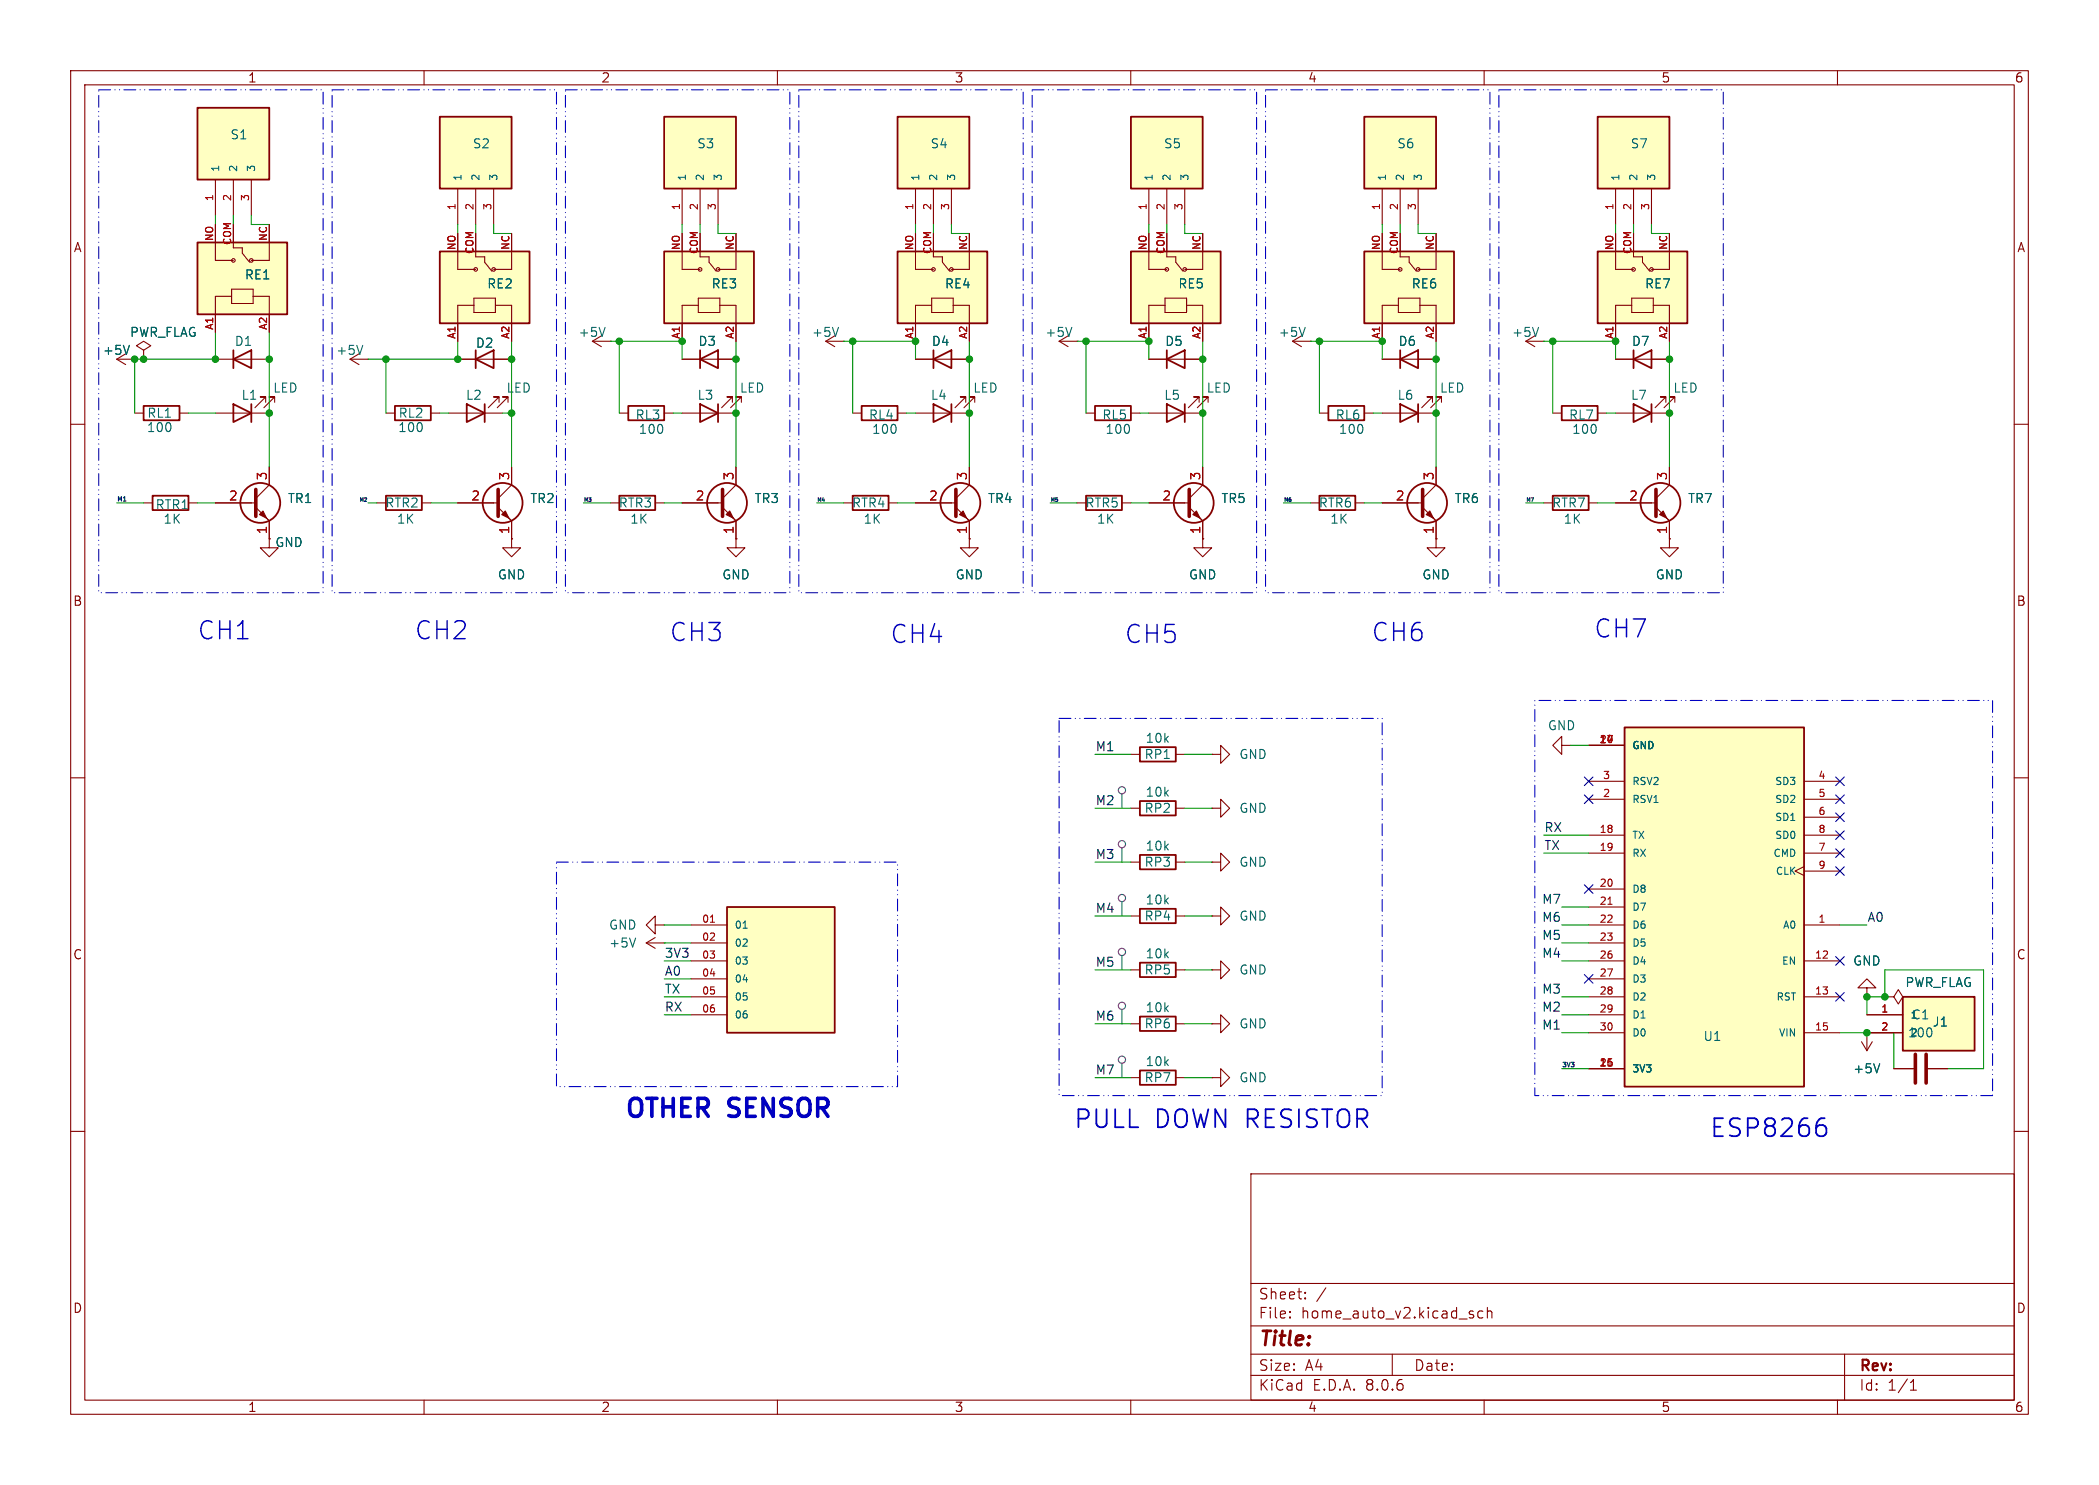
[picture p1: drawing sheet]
<svg xmlns="http://www.w3.org/2000/svg" width="297mm" height="210mm" viewBox="0 0 297 210" stroke-linecap="round" stroke-linejoin="round" font-family="sans-serif">
<g fill="none" stroke="#840000" stroke-width=".15">
<path d="M10 10h277v190h-277zM12 12h273v186h-273zM60 10v2M110 10v2M160 10v2M210 10v2M260 10v2M10 60h2M87.6 58.4h1.3M94 58.4h1.2M96.5 50.8h7.6M219.7 58.4h1.3"/>
<path d="M226.1 58.4h1.2M285 60h2M53.3 71.1h1.3M59.7 71.1h1.3M236.2 76.2v1.3h1.3l-1.3 1.2-1.3-1.2h1.3M236.2 76.2h.1M10 110h2M285 110h2M160 129.5h1.3M166.4 129.5h1.2M171.4 137.2h1.3v-1.3l1.3 1.3-1.3 1.2v-1.2M171.4 137.2h.1"/>
<path d="M10 160h2M160 152.4h1.3M166.4 152.4h1.2M171.4 152.4h1.3v-1.3l1.3 1.3-1.3 1.3v-1.3M171.4 152.4h.1M285 160h2M177 166h108v32h-108zM60 198v2M110 198v2M160 198v2M177 194.5h108M177 191.5h108"/>
<path d="M177 187.5h108M177 181.5h108M182.5 186.3h.1l-.1 .1M182.5 186.3v.1M182.5 185.5v.1M182.5 185.5h.1l-.1 .1M184.7 183.6v.1M184.7 183.6h-.1l.1 .1M184.7 182.8v.1M184.7 182.8h-.1l.1 .1M187.6 182.1l-1.3 2M197 191.5v3"/>
<path d="M208.3 185.9l.2 .2v.2l-.2 .1M208.3 185.4l.2 .1M209.8 185.5l-.4-.1-.3 .3v.4l.1 .2 .2 .1 .4-.1M210 198v2M210.5 185.5a.37 .37 0 0 1 .6 .1v.8M210.5 184.9v1.5M260 198v2M261 191.5v6.5M270.3 196.6h.9M270.3 195.5l.4-.4v1.5"/>
</g>
<path d="M88.9 57.4h5.1v2h-5.1zM99.1 50.8l2.5-1.3v2.6zM99.1 49.5v2.6M221 57.4h5.1v2h-5.1zM54.6 70.1h5.1v2h-5.1zM161.3 128.5h5.1v2.1h-5.1zM161.3 151.4h5.1v2h-5.1z" fill="none" stroke="#840000" stroke-width=".25"/>
<path d="M62.2 35.6h12.7v10.1h-12.7z" fill="#ffffc2"/>
<path d="M62.2 35.6h12.7v10.1h-12.7zM121.9 57.4h5.1v2h-5.1z" fill="none" stroke="#840000" stroke-width=".25"/>
<g fill="none" stroke="#840000" stroke-width=".15">
<path d="M64.8 33v5.1h2.5M67.3 36.3h1.3v.8l1 1.3M67.3 33v2.6M72.4 33v5.1h-2.6M67.1 43.2h-2.3v5.1M67.1 42.2h3v2h-3zM70.1 43.2h2.3v5.1M86.4 48.3h.1M86.4 48.3h-2.6l1.3 .7M120.6 58.4h1.3M127 58.4h1.3M171.4 121.9h1.3v-1.2l1.3 1.2-1.3 1.3v-1.3"/>
<path d="M171.4 121.9h.1M171.4 129.5h1.3v-1.2l1.3 1.2-1.3 1.3v-1.3M171.4 129.5h.1M171.4 144.8h1.3v-1.3l1.3 1.3-1.3 1.3v-1.3M171.4 144.8h.1"/>
<circle cx="67.3" cy="38.1" r=".25"/>
<circle cx="69.8" cy="38.1" r=".25"/>
</g>
<path d="M85.6 46.3l-.4 1.3" fill="none" stroke="#006464" stroke-width=".15"/>
<path d="M160 16.5h10.2v10.2h-10.2z" fill="#ffffc2"/>
<path d="M160 16.5h10.2v10.2h-10.2zM120.6 70.1h5.1v2h-5.1z" fill="none" stroke="#840000" stroke-width=".25"/>
<path d="M162.6 26.7v5.1M165.1 26.7v5.1M167.6 26.7v5.1M119.4 71.1h1.2M125.7 71.1h1.3" fill="none" stroke="#840000" stroke-width=".15"/>
<path d="M127 16.5h10.2v10.2h-10.2z" fill="#ffffc2"/>
<path d="M127 16.5h10.2v10.2h-10.2z" fill="none" stroke="#840000" stroke-width=".25"/>
<path d="M129.5 26.7v5.1M132.1 26.7v5.1M134.6 26.7v5.1" fill="none" stroke="#840000" stroke-width=".15"/>
<path d="M127 35.6h12.7v10.1h-12.7z" fill="#ffffc2"/>
<path d="M127 35.6h12.7v10.1h-12.7zM87.6 70.1h5.1v2h-5.1z" fill="none" stroke="#840000" stroke-width=".25"/>
<g fill="none" stroke="#840000" stroke-width=".15">
<path d="M129.5 33v5.1h2.6M132.1 36.3h1.2v.8l1.1 1.3M132.1 33v2.6M137.2 33v5.1h-2.6M119.4 48.3h.1M119.4 48.3h-2.6l1.3 .7M131.8 43.2h-2.3v5.1M131.8 42.2h3.1v2h-3.1zM134.9 43.2h2.3v5.1M86.4 71.1h1.2M92.7 71.1h1.3"/>
<circle cx="132.1" cy="38.1" r=".25"/>
<circle cx="134.6" cy="38.1" r=".25"/>
</g>
<path d="M118.6 46.3l-.4 1.3" fill="none" stroke="#006464" stroke-width=".15"/>
<path d="M94 16.5h10.1v10.2h-10.1z" fill="#ffffc2"/>
<path d="M94 16.5h10.1v10.2h-10.1z" fill="none" stroke="#840000" stroke-width=".25"/>
<path d="M96.5 26.7v5.1M99.1 26.7v5.1M101.6 26.7v5.1" fill="none" stroke="#840000" stroke-width=".15"/>
<path d="M94 35.6h12.7v10.1h-12.7z" fill="#ffffc2"/>
<g fill="none" stroke="#840000" stroke-width=".25">
<path d="M94 35.6h12.7v10.1h-12.7zM99.1 57.2l2.5 1.2-2.5 1.3zM101.6 57.2v2.5M154.9 57.4h5.1v2h-5.1zM153.7 70.1h5v2h-5z"/>
<circle cx="102.9" cy="71.1" r="2.82"/>
</g>
<g fill="none" stroke="#840000" stroke-width=".15">
<path d="M96.5 33v5.1h2.6M99.1 36.3h1.2v.8l1 1.3M99.1 33v2.6M104.1 33v5.1h-2.5M96.5 58.4h7.6M98.8 43.2h-2.3v5.1M98.8 42.2h3.1v2h-3.1zM101.9 43.2h2.2v5.1M103.6 56.9v-.8h-.7h.7l-1.5 1.6M104.9 56.9v-.8h-.8h.8l-1.5 1.6M153.7 58.4h1.2M160 58.4h1.3"/>
<path d="M96.5 71.1h5.7M102.2 71.8l1.9 1.9v2.5M103.5 73l.5 .5M104.1 76.2v1.3h1.3l-1.3 1.2-1.2-1.2h1.2M104.1 76.2h.1M104.1 66v2.6l-1.9 1.9M152.4 71.1h1.3M158.7 71.1h1.3M170.2 76.2v1.3h1.2l-1.2 1.2-1.3-1.2h1.3M170.2 76.2h.1M264.2 139.7h1.2l-1.2-1.3-1.3 1.3h1.3v1.3M264.2 141h.1"/>
<circle cx="99.1" cy="38.1" r=".25"/>
<circle cx="101.6" cy="38.1" r=".25"/>
</g>
<path d="M102.2 69.2v3.8" fill="none" stroke="#840000" stroke-width=".51"/>
<path d="M102.7 72.8l.6-.5 .5 1z" fill="#840000" stroke="#840000" stroke-width=".15"/>
<path d="M62.2 16.5h10.2v10.2h-10.2z" fill="#ffffc2"/>
<path d="M62.2 16.5h10.2v10.2h-10.2zM165.1 50.8l2.5-1.3v2.6zM165.1 49.5v2.6" fill="none" stroke="#840000" stroke-width=".25"/>
<path d="M64.8 26.7v5.1M67.3 26.7v5.1M69.8 26.7v5.1M162.6 50.8h7.6" fill="none" stroke="#840000" stroke-width=".15"/>
<path d="M160 35.6h12.7v10.1h-12.7z" fill="#ffffc2"/>
<g fill="none" stroke="#840000" stroke-width=".25">
<path d="M160 35.6h12.7v10.1h-12.7zM132.1 57.2l2.5 1.2-2.5 1.3zM132.1 50.8l2.5-1.3v2.6zM132.1 49.5v2.6M134.6 57.2v2.5M165.1 57.2l2.5 1.2-2.5 1.3zM167.6 57.2v2.5"/>
<circle cx="135.9" cy="71.1" r="2.82"/>
<circle cx="168.9" cy="71.1" r="2.82"/>
</g>
<g fill="none" stroke="#840000" stroke-width=".15">
<path d="M162.6 33v5.1h2.5M165.1 36.3h1.3v.8l1 1.3M165.1 33v2.6M170.2 33v5.1h-2.6M52.1 50.8h.1M52.1 50.8h-2.6l1.3 .8M129.5 58.4h7.7M129.5 50.8h7.7M136.7 56.9v-.8h-.8h.8l-1.6 1.6M137.9 56.9v-.8h-.7h.7l-1.5 1.6M152.4 48.3h.1M152.4 48.3h-2.5l1.2 .7"/>
<path d="M162.6 58.4h7.6M164.8 43.2h-2.2v5.1M164.8 42.2h3.1v2h-3.1zM167.9 43.2h2.3v5.1M169.7 56.9v-.8h-.8h.8l-1.6 1.6M170.9 56.9v-.8h-.7h.7l-1.5 1.6M129.5 71.1h5.8M135.3 71.8l1.9 1.9v2.5M136.5 73l.5 .5M137.2 76.2v1.3h1.2l-1.2 1.2-1.3-1.2h1.3M137.2 76.2h.1M137.2 66v2.6l-1.9 1.9"/>
<path d="M162.6 71.1h5.7M168.3 71.8l1.9 1.9v2.5M169.5 73l.6 .5M170.2 66v2.6l-1.9 1.9M263.4 147.3l.8 1.3M264.2 146.1h.1M264.2 146.1v2.5M264.9 147.3l-.7 1.3M268 151.1h2.8M272.8 151.1h2.8"/>
<circle cx="165.1" cy="38.1" r=".25"/>
<circle cx="167.6" cy="38.1" r=".25"/>
</g>
<path d="M51.3 48.8l-.4 1.3M151.7 46.3l-.5 1.3M266 150.4l-.4 1.3" fill="none" stroke="#006464" stroke-width=".15"/>
<path d="M135.3 69.2v3.8M168.3 69.2v3.8M271 149.1v4.1M272.5 149.1v4.1" fill="none" stroke="#840000" stroke-width=".51"/>
<g fill="#840000" stroke="#840000" stroke-width=".15">
<path d="M168.8 72.8l.5-.5 .5 1z"/>
<path d="M135.8 72.8l.5-.5 .5 1z"/>
</g>
<path d="M269.2 141h10.2v7.6h-10.2z" fill="#ffffc2"/>
<path d="M33 50.8l2.6-1.3v2.6zM33 49.5v2.6M55.9 57.4h5.1v2h-5.1zM161.3 105.7h5.1v2h-5.1zM269.2 141h10.2v7.6h-10.2z" fill="none" stroke="#840000" stroke-width=".25"/>
<g fill="none" stroke="#840000" stroke-width=".15">
<path d="M30.5 50.8h7.6M54.6 58.4h1.3M61 58.4h1.2M160 106.7h1.3M166.4 106.7h1.2M171.4 106.7h1.3v-1.3l1.3 1.3-1.3 1.3v-1.3M171.4 106.7h.1M221 105.4v-1.3l-1.3 1.3 1.3 1.3v-1.3h1.2M222.2 105.4h.1M264.2 143.5h5M264.2 146.1h5M266.7 141h1.3l.6-1 .6 1-.6 1-.6-1"/>
<path d="M266.7 141h.1"/>
</g>
<path d="M229.9 102.9h25.4v50.8h-25.4z" fill="#ffffc2"/>
<path d="M229.9 102.9h25.4v50.8h-25.4z" fill="none" stroke="#840000" stroke-width=".25"/>
<g fill="none" stroke="#840000" stroke-width=".15">
<path d="M224.8 105.4h5.1M224.8 118.1h5.1M224.8 113h5.1M224.8 110.5h5.1M255.3 118.1h5M255.3 113h5M255.3 110.5h5M255.3 115.6h5M92.7 130.8v-1.3l-1.3 1.3 1.3 1.3v-1.3h1.3M94 130.8h.1M224.8 130.8h5.1M224.8 135.9h5.1"/>
<path d="M224.8 120.7h5.1M224.8 125.7h5.1M224.8 128.3h5.1M224.8 133.4h5.1M224.8 138.4h5.1M255.3 122.6l-1.3 .6 1.3 .6M255.3 130.8h5M255.3 135.9h5M255.3 120.7h5M255.3 123.2h5M224.8 151.1h5.1M224.8 141h5.1"/>
<path d="M224.8 146.1h5.1M224.8 143.5h5.1M255.3 141h5M255.3 146.1h5"/>
</g>
<path d="M227.5 127.9h.6" fill="none" stroke="#a90000" stroke-width=".15"/>
<path d="M102.9 128.3h15.2v17.8h-15.2z" fill="#ffffc2"/>
<g fill="none" stroke="#840000" stroke-width=".25">
<path d="M20.3 57.4h5.1v2h-5.1zM33 57.2l2.6 1.2-2.6 1.3zM35.6 57.2v2.5M66 57.2l2.6 1.2-2.6 1.3zM67.3 50.8l2.5-1.3v2.6zM67.3 49.5v2.6M68.6 57.2v2.5M21.6 70.1h5.1v2h-5.1zM161.3 113.3h5.1v2h-5.1zM102.9 128.3h15.2v17.8h-15.2zM161.3 120.9h5.1v2h-5.1zM161.3 136.1h5.1v2.1h-5.1z"/>
<path d="M161.3 143.8h5.1v2h-5.1z"/>
<circle cx="36.8" cy="71.1" r="2.82"/>
<circle cx="71.1" cy="71.1" r="2.82"/>
</g>
<g fill="none" stroke="#840000" stroke-width=".15">
<path d="M19 50.8h.1M19 50.8h-2.5l1.3 .8M19 58.4h1.3M25.4 58.4h1.3M30.5 58.4h7.6M37.6 56.9v-.8h-.8h.8l-1.5 1.6M38.9 56.9v-.8h-.8h.8l-1.6 1.6M63.5 58.4h7.6M64.8 50.8h7.6M70.6 56.9v-.8h-.8h.8l-1.5 1.6M71.9 56.9v-.8h-.8h.8l-1.5 1.6M20.3 71.1h1.3"/>
<path d="M26.7 71.1h1.2M30.5 71.1h5.7M36.2 71.8l1.9 1.9v2.5M37.5 73l.5 .5M38.1 66v2.6l-1.9 1.9M64.8 71.1h5.7M70.5 71.8l1.9 1.9v2.5M71.8 73l.5 .5M72.4 66v2.6l-1.9 1.9M160 114.3h1.3M166.4 114.3h1.2M171.4 114.3h1.3v-1.3l1.3 1.3-1.3 1.3v-1.3"/>
<path d="M171.4 114.3h.1M91.4 133.4h2.6M91.4 133.4l1.3 .7M92.7 132.6l-1.3 .8M94 133.4h.1M97.8 130.8h5.1M97.8 133.4h5.1M97.8 135.9h5.1M97.8 138.4h5.1M160 121.9h1.3M160 137.2h1.3M166.4 121.9h1.2"/>
<path d="M166.4 137.2h1.2M97.8 141h5.1M97.8 143.5h5.1M160 144.8h1.3M166.4 144.8h1.2"/>
</g>
<path d="M18.3 48.8l-.4 1.3M89.9 132.7l-.4 1.2M105.1 131.3h.6" fill="none" stroke="#006464" stroke-width=".15"/>
<path d="M100.5 130.4h.6" fill="none" stroke="#a90000" stroke-width=".15"/>
<path d="M36.2 69.2v3.8M70.5 69.2v3.8" fill="none" stroke="#840000" stroke-width=".51"/>
<g fill="#840000" stroke="#840000" stroke-width=".15">
<path d="M71 72.8l.5-.5 .5 1z"/>
<path d="M36.7 72.8l.5-.5 .5 1z"/>
</g>
<path d="M27.9 34.3h12.7v10.2h-12.7z" fill="#ffffc2"/>
<path d="M27.9 34.3h12.7v10.2h-12.7z" fill="none" stroke="#840000" stroke-width=".25"/>
<g fill="none" stroke="#840000" stroke-width=".15">
<path d="M30.5 31.8v5h2.5M33 35.1h1.3v.7l1 1.3M33 31.8v2.5M38.1 31.8v5h-2.5M32.8 41.9h-2.3v5.1M32.8 40.9h3v2h-3zM35.8 41.9h2.3v5.1"/>
<circle cx="33" cy="36.8" r=".25"/>
<circle cx="35.6" cy="36.8" r=".25"/>
</g>
<path d="M27.9 15.2h10.2v10.2h-10.2z" fill="#ffffc2"/>
<path d="M27.9 15.2h10.2v10.2h-10.2z" fill="none" stroke="#840000" stroke-width=".25"/>
<path d="M30.5 25.4v5.1M33 25.4v5.1M35.6 25.4v5.1" fill="none" stroke="#840000" stroke-width=".15"/>
<path d="M226.1 35.6h12.7v10.1h-12.7z" fill="#ffffc2"/>
<path d="M226.1 35.6h12.7v10.1h-12.7zM231.1 50.8l2.6-1.3v2.6zM231.1 49.5v2.6" fill="none" stroke="#840000" stroke-width=".25"/>
<g fill="none" stroke="#840000" stroke-width=".15">
<path d="M228.6 33v5.1h2.5M231.1 36.3h1.3v.8l1 1.3M231.1 33v2.6M236.2 33v5.1h-2.5M218.4 48.3h.1M218.4 48.3h-2.5l1.3 .7M228.6 50.8h7.6M230.9 43.2h-2.3v5.1M230.9 42.2h3v2h-3zM233.9 43.2h2.3v5.1"/>
<circle cx="231.1" cy="38.1" r=".25"/>
<circle cx="233.7" cy="38.1" r=".25"/>
</g>
<path d="M217.7 46.3l-.4 1.3" fill="none" stroke="#006464" stroke-width=".15"/>
<path d="M226.1 16.5h10.1v10.2h-10.1z" fill="#ffffc2"/>
<path d="M226.1 16.5h10.1v10.2h-10.1z" fill="none" stroke="#840000" stroke-width=".25"/>
<path d="M228.6 26.7v5.1M231.1 26.7v5.1M233.7 26.7v5.1M20.3 49.5l1-.6-1-.6-1 .6 1 .6v1.3M20.3 50.8h.1" fill="none" stroke="#840000" stroke-width=".15"/>
<path d="M193 16.5h10.2v10.2h-10.2z" fill="#ffffc2"/>
<path d="M193 16.5h10.2v10.2h-10.2z" fill="none" stroke="#840000" stroke-width=".25"/>
<path d="M195.6 26.7v5.1M198.1 26.7v5.1M200.7 26.7v5.1" fill="none" stroke="#840000" stroke-width=".15"/>
<path d="M193 35.6h12.7v10.1h-12.7z" fill="#ffffc2"/>
<g fill="none" stroke="#840000" stroke-width=".25">
<path d="M193 35.6h12.7v10.1h-12.7zM188 57.4h5v2h-5zM198.1 50.8l2.6-1.3v2.6zM198.1 57.2l2.6 1.2-2.6 1.3zM198.1 49.5v2.6M200.7 57.2v2.5M231.1 57.2l2.6 1.2-2.6 1.3zM233.7 57.2v2.5M186.7 70.1h5.1v2h-5.1zM219.7 70.1h5.1v2h-5.1z"/>
<circle cx="201.9" cy="71.1" r="2.82"/>
<circle cx="234.9" cy="71.1" r="2.82"/>
</g>
<g fill="none" stroke="#840000" stroke-width=".15">
<path d="M30.5 31.8v2.5M33 31.8v2.5M38.1 31.8v2.5M64.8 33v2.6M67.3 33v2.6M72.4 33v2.6M96.5 33v2.6M99.1 33v2.6M104.1 33v2.6M129.5 33v2.6M132.1 33v2.6M137.2 33v2.6"/>
<path d="M162.6 33v2.6M165.1 33v2.6M170.2 33v2.6M195.6 33v5.1h2.5M198.1 36.3h1.3v.8l1 1.3M198.1 33v2.6M203.2 33v5.1h-2.5M228.6 33v2.6M231.1 33v2.6M236.2 33v2.6M19 50.8h.1M20.3 50.8h.1"/>
<path d="M30.5 44.5v2.5M38.1 44.5v2.5M64.8 50.8h2.5M64.8 45.7v2.6M69.8 50.8h2.6M72.4 45.7v2.6M96.5 50.8h2.6M96.5 45.7v2.6M101.6 50.8h2.5M104.1 45.7v2.6M129.5 50.8h2.6M129.5 45.7v2.6"/>
<path d="M134.6 50.8h2.6M137.2 45.7v2.6M162.6 50.8h2.5M162.6 45.7v2.6M167.6 50.8h2.6M170.2 45.7v2.6M185.4 48.3h.1M185.4 48.3h-2.5l1.2 .7M186.7 58.4h1.3M193 58.4h1.3M195.6 50.8h7.6M195.6 58.4h7.6"/>
<path d="M197.9 43.2h-2.3v5.1M197.9 42.2h3v2h-3zM200.9 43.2h2.3v5.1M202.7 56.9v-.8h-.8h.8l-1.5 1.6M204 56.9v-.8h-.8h.8l-1.6 1.6M228.6 50.8h2.5M228.6 58.4h7.6M228.6 45.7v2.6M233.7 50.8h2.5M235.7 56.9v-.8h-.8h.8l-1.5 1.6M236.2 45.7v2.6M237 56.9v-.8h-.8h.8l-1.5 1.6"/>
<path d="M30.5 71.1h5.1M38.1 76.2v1.3h1.3l-1.3 1.2-1.3-1.2h1.3M38.1 76.2h.1M38.1 66v2.6M38.1 73.7v2.5M64.8 71.1h5M72.4 76.2v1.3h1.3l-1.3 1.2-1.3-1.2h1.3M72.4 76.2h.1M72.4 66v2.6M72.4 73.7v2.5M96.5 71.1h5.1M104.1 76.2h.1"/>
<path d="M104.1 66v2.6M104.1 73.7v2.5M129.5 71.1h5.1M137.2 76.2h.1M137.2 66v2.6M137.2 73.7v2.5M162.6 71.1h5M170.2 76.2h.1M170.2 66v2.6M170.2 73.7v2.5M185.4 71.1h1.3M191.8 71.1h1.2"/>
<path d="M195.6 71.1h5.7M201.3 71.8l1.9 1.9v2.5M202.6 73l.5 .5M203.2 76.2v1.3h1.3l-1.3 1.2-1.3-1.2h1.3M203.2 76.2h.1M203.2 66v2.6l-1.9 1.9M218.4 71.1h1.3M224.8 71.1h1.3M228.6 71.1h5.7M234.3 71.8l1.9 1.9v2.5M235.6 73l.5 .5M236.2 76.2h.1"/>
<path d="M236.2 66v2.6l-1.9 1.9M264.2 141h.1M264.2 146.1h.1M264.2 143.5h5M264.2 146.1h5M266.7 141h.1M268 151.1h2.8M272.8 151.1h2.8"/>
<circle cx="198.1" cy="38.1" r=".25"/>
<circle cx="200.7" cy="38.1" r=".25"/>
</g>
<path d="M18.3 48.8l-.4 1.3M184.7 46.3l-.4 1.3M266 150.4l-.4 1.3" fill="none" stroke="#006464" stroke-width=".15"/>
<path d="M201.3 69.2v3.8M234.3 69.2v3.8" fill="none" stroke="#840000" stroke-width=".51"/>
<g fill="#840000" stroke="#840000" stroke-width=".15">
<path d="M201.8 72.8l.5-.5 .5 1z"/>
<path d="M234.8 72.8l.5-.5 .5 1z"/>
</g>
<g fill="none" stroke="#484848" stroke-width=".15">
<path d="M158.7 112.3v2M158.7 119.9v2M158.7 127.5v2M158.7 135.1v2.1M158.7 142.7v2.1M158.7 150.4v2"/>
<circle cx="158.8" cy="119.4" r=".51"/>
<circle cx="158.8" cy="111.8" r=".51"/>
<circle cx="158.8" cy="127" r=".51"/>
<circle cx="158.8" cy="134.6" r=".51"/>
<circle cx="158.8" cy="142.2" r=".51"/>
<circle cx="158.8" cy="149.9" r=".51"/>
</g>
<path d="M51.8 70.4v.2l-.2 .3h.3" fill="none" stroke="#0f0f0f" stroke-width=".15"/>
<path d="M257.5 159.1h.4l.3 .1 .2 .4v.6l-.1 .2-.4 .3h-.4M257.7 158.1h.5" fill="none" stroke="#0000c2" stroke-width=".25"/>
<path d="M14 12.7h31.7v71.1h-31.7zM47 12.7h31.7v71.1h-31.7zM80 12.7h31.8v71.1h-31.8zM113 12.7h31.8v71.1h-31.8zM146 12.7h31.8v71.1h-31.8zM179.1 12.7h31.7v71.1h-31.7zM212.1 12.7h31.7v71.1h-31.7zM217.2 99.1h64.7v55.8h-64.7zM149.9 101.6h45.7v53.3h-45.7zM78.7 121.9h48.3v31.8h-48.3z" fill="none" stroke="#0000c2" stroke-width=".15" stroke-dasharray="1.7 .6 0 .6 0 .6"/>
<g fill="none" stroke="#009600" stroke-width=".15">
<path d="M30.5 30.5v1.3M33 30.5v1.3M35.6 30.5v1.3h2.5M64.8 31.8v1.2M67.3 31.8v1.2M69.8 31.8v1.2h2.6M96.5 31.8v1.2M99.1 31.8v1.2M101.6 31.8v1.2h2.5M129.5 31.8v1.2M132.1 31.8v1.2M134.6 31.8v1.2h2.6"/>
<path d="M162.6 31.8v1.2M165.1 31.8v1.2M167.6 31.8v1.2h2.6M195.6 31.8v1.2M198.1 31.8v1.2M200.7 31.8v1.2h2.5M228.6 31.8v1.2M231.1 31.8v1.2M233.7 31.8v1.2h2.5M26.7 58.4h3.8M30.5 47v3.8h-11.5v7.6M38.1 47v19"/>
<path d="M54.6 50.8v7.6M62.2 58.4h1.3M64.8 48.3v2.5h-12.7M71.1 58.4h1.3M72.4 48.3v17.7M86.4 48.3h10.1v2.5M87.6 48.3v10.1M95.2 58.4h1.3M104.1 48.3v17.7M119.4 48.3h10.1v2.5M120.6 48.3v10.1M128.3 58.4h1.2"/>
<path d="M137.2 48.3v17.7M152.4 48.3h10.2v2.5M153.7 48.3v10.1M161.3 58.4h1.3M170.2 48.3v17.7M185.4 48.3h10.2v2.5M186.7 48.3v10.1M194.3 58.4h1.3M203.2 48.3v17.7M218.4 48.3h10.2v2.5M219.7 48.3v10.1M227.3 58.4h1.3"/>
<path d="M236.2 48.3v17.7M16.5 71.1h3.8M27.9 71.1h2.6M52.1 71.1h1.2M61 71.1h3.8M82.5 71.1h3.9M94 71.1h2.5M115.6 71.1h3.8M127 71.1h2.5M148.6 71.1h3.8M160 71.1h2.6M181.6 71.1h3.8"/>
<path d="M193 71.1h2.6M215.9 71.1h2.5M226.1 71.1h2.5M154.9 114.3h5.1M154.9 106.7h5.1M167.6 114.3h3.8M167.6 106.7h3.8M218.4 118.1h6.4M222.2 105.4h2.6M94 130.8h3.8M94 133.4h3.8M94 135.9h3.8"/>
<path d="M94 138.4h3.8M154.9 121.9h5.1M154.9 137.2h5.1M154.9 129.5h5.1M167.6 121.9h3.8M167.6 137.2h3.8M167.6 129.5h3.8M218.4 120.7h6.4M221 130.8h3.8M221 133.4h3.8M221 135.9h3.8M221 128.3h3.8"/>
<path d="M260.3 130.8h3.9M94 141h3.8M94 143.5h3.8M154.9 144.8h5.1M154.9 152.4h5.1M167.6 144.8h3.8M167.6 152.4h3.8M221 141h3.8M221 143.5h3.8M221 151.1h3.8M221 146.1h3.8M260.3 146.1h7.7v5"/>
<path d="M264.2 143.5v-2.5h2.5v-3.8h14v13.9h-5.1"/>
</g>
<g fill="none" stroke="#000084" stroke-width=".15">
<path d="M224.2 109.9l1.2 1.2M224.2 112.4l1.2 1.2M225.4 109.9l-1.2 1.2M225.4 112.4l-1.2 1.2M259.7 112.4l1.3 1.2M259.7 115l1.3 1.2M259.7 109.9l1.3 1.2M259.7 117.5l1.3 1.2M261 112.4l-1.3 1.2M261 115l-1.3 1.2M261 109.9l-1.3 1.2M261 117.5l-1.3 1.2"/>
<path d="M224.2 125.1l1.2 1.2M224.2 137.8l1.2 1.2M225.4 125.1l-1.2 1.2M225.4 137.8l-1.2 1.2M259.7 122.6l1.3 1.2M259.7 135.3l1.3 1.2M259.7 120l1.3 1.3M261 122.6l-1.3 1.2M261 135.3l-1.3 1.2M261 120l-1.3 1.3M259.7 140.4l1.3 1.2M261 140.4l-1.3 1.2"/>
</g>
<g fill="#009600" stroke="#009600" stroke-width=".15">
<circle cx="219.7" cy="48.3" r=".46"/>
<circle cx="236.2" cy="58.4" r=".46"/>
<circle cx="203.2" cy="50.8" r=".46"/>
<circle cx="236.2" cy="50.8" r=".46"/>
<circle cx="203.2" cy="58.4" r=".46"/>
<circle cx="264.2" cy="141" r=".46"/>
<circle cx="266.7" cy="141" r=".46"/>
<circle cx="264.2" cy="146.1" r=".46"/>
<circle cx="195.6" cy="48.3" r=".46"/>
<circle cx="228.6" cy="48.3" r=".46"/>
<circle cx="186.7" cy="48.3" r=".46"/>
<circle cx="54.6" cy="50.8" r=".46"/>
<circle cx="96.5" cy="48.3" r=".46"/>
<circle cx="72.4" cy="50.8" r=".46"/>
<circle cx="64.8" cy="50.8" r=".46"/>
<circle cx="104.1" cy="50.8" r=".46"/>
<circle cx="104.1" cy="58.4" r=".46"/>
<circle cx="72.4" cy="58.4" r=".46"/>
<circle cx="87.6" cy="48.3" r=".46"/>
<circle cx="120.6" cy="48.3" r=".46"/>
<circle cx="137.2" cy="58.4" r=".46"/>
<circle cx="170.2" cy="58.4" r=".46"/>
<circle cx="170.2" cy="50.8" r=".46"/>
<circle cx="162.6" cy="48.3" r=".46"/>
<circle cx="38.1" cy="58.4" r=".46"/>
<circle cx="19" cy="50.8" r=".46"/>
<circle cx="38.1" cy="50.8" r=".46"/>
<circle cx="30.5" cy="50.8" r=".46"/>
<circle cx="20.3" cy="50.8" r=".46"/>
<circle cx="129.5" cy="48.3" r=".46"/>
<circle cx="153.7" cy="48.3" r=".46"/>
<circle cx="137.2" cy="50.8" r=".46"/>
</g>
<g font-size="3.5" fill="#0000c2">
<text x="27.9" y="90.7">CH1</text>
<text x="58.6" y="90.7">CH2</text>
<text x="94.7" y="91">CH3</text>
<text x="125.9" y="91.3">CH4</text>
<text x="159.1" y="91.3">CH5</text>
<text x="194" y="91">CH6</text>
<text x="225.5" y="90.5">CH7</text>
<text x="88.1" y="158.8">OTHER</text>
<text x="103.1" y="158.8">SENSOR</text>
<text x="151.9" y="159.9">PULL DOWN RESISTOR</text>
<text x="241.9" y="161.2">ESP8266</text>
</g>
<text font-size="2.8" fill="#840000" x="178" y="190.9">Title:</text>
<g font-size="2.1" fill="#840000">
<text x="178" y="184">Sheet:</text>
<text x="178" y="186.7">File:</text>
<text x="184.1" y="186.7">home_auto_v2.kicad_sch</text>
<text x="178" y="196.9">KiCad</text>
<text x="178" y="194.1">Size:</text>
<text x="184.7" y="194.1">A4</text>
<text x="185.7" y="196.9">E.D.A.</text>
<text x="193.3" y="196.9">8.0.6</text>
<text x="200" y="194.1">Date:</text>
<text x="263" y="194.3">Rev:</text>
<text x="263" y="196.9">Id:</text>
<text x="267.1" y="196.9">1/1</text>
</g>
<g font-size="1.8" fill="#840000">
<text x="35" y="11.9">1</text>
<text x="85" y="11.9">2</text>
<text x="135" y="11.9">3</text>
<text x="185" y="11.9">4</text>
<text x="235" y="11.9">5</text>
<text x="285" y="11.9">6</text>
<text x="10.3" y="35.9">A</text>
<text x="285.3" y="35.9">A</text>
<text x="10.3" y="85.9">B</text>
<text x="285.3" y="85.9">B</text>
<text x="10.3" y="135.9">C</text>
<text x="285.3" y="135.9">C</text>
<text x="10.3" y="185.9">D</text>
<text x="285.3" y="185.9">D</text>
<text x="35" y="199.9">1</text>
<text x="85" y="199.9">2</text>
<text x="135" y="199.9">3</text>
<text x="185" y="199.9">4</text>
<text x="235" y="199.9">5</text>
<text x="285" y="199.9">6</text>
</g>
<g font-size="1.8" fill="#006464">
<text x="32.5" y="19.9">S1</text>
<text x="66.8" y="21.2">S2</text>
<text x="98.6" y="21.2">S3</text>
<text x="131.6" y="21.2">S4</text>
<text x="164.6" y="21.2">S5</text>
<text x="197.6" y="21.2">S6</text>
<text x="230.6" y="21.2">S7</text>
<text x="34.6" y="39.7">RE1</text>
<text x="68.8" y="41">RE2</text>
<text x="100.6" y="41">RE3</text>
<text x="133.6" y="41">RE4</text>
<text x="166.6" y="41">RE5</text>
<text x="199.7" y="41">RE6</text>
<text x="232.7" y="41">RE7</text>
<text x="18.3" y="47.9">PWR_FLAG</text>
<text x="81.8" y="47.9">+5V</text>
<text x="114.8" y="47.9">+5V</text>
<text x="147.8" y="47.9">+5V</text>
<text x="180.8" y="47.9">+5V</text>
<text x="213.8" y="47.9">+5V</text>
<text x="14.5" y="50.4">+5V</text>
<text x="33.1" y="49.1">D1</text>
<text x="47.5" y="50.4">+5V</text>
<text x="67.2" y="49.4">D2</text>
<text x="98.7" y="49.1">D3</text>
<text x="131.8" y="49.1">D4</text>
<text x="164.8" y="49.1">D5</text>
<text x="197.8" y="49.1">D6</text>
<text x="230.8" y="49.1">D7</text>
<text x="20.8" y="59.3">RL1</text>
<text x="34.1" y="56.7">L1</text>
<text x="38.6" y="55.7">LED</text>
<text x="56.3" y="59.3">RL2</text>
<text x="65.8" y="56.7">L2</text>
<text x="71.6" y="55.7">LED</text>
<text x="89.8" y="59.5">RL3</text>
<text x="98.6" y="56.7">L3</text>
<text x="104.6" y="55.7">LED</text>
<text x="122.9" y="59.5">RL4</text>
<text x="131.6" y="56.7">L4</text>
<text x="137.6" y="55.7">LED</text>
<text x="155.9" y="59.5">RL5</text>
<text x="164.6" y="56.7">L5</text>
<text x="170.6" y="55.7">LED</text>
<text x="188.9" y="59.5">RL6</text>
<text x="197.7" y="56.7">L6</text>
<text x="203.7" y="55.7">LED</text>
<text x="221.9" y="59.5">RL7</text>
<text x="230.7" y="56.7">L7</text>
<text x="236.7" y="55.7">LED</text>
<text x="20.7" y="61.3">100</text>
<text x="56.3" y="61.3">100</text>
<text x="90.3" y="61.6">100</text>
<text x="123.3" y="61.6">100</text>
<text x="156.3" y="61.6">100</text>
<text x="189.3" y="61.6">100</text>
<text x="222.4" y="61.6">100</text>
<text x="40.6" y="71.3">TR1</text>
<text x="54.4" y="72">RTR2</text>
<text x="74.9" y="71.3">TR2</text>
<text x="87.5" y="72">RTR3</text>
<text x="106.7" y="71.3">TR3</text>
<text x="120.5" y="72">RTR4</text>
<text x="139.7" y="71.3">TR4</text>
<text x="153.5" y="72">RTR5</text>
<text x="172.7" y="71.3">TR5</text>
<text x="186.5" y="72">RTR6</text>
<text x="205.7" y="71.3">TR6</text>
<text x="219.5" y="72">RTR7</text>
<text x="238.8" y="71.3">TR7</text>
<text x="21.9" y="72.2">RTR1</text>
<text x="23" y="74.3">1K</text>
<text x="38.9" y="77.6">GND</text>
<text x="56.1" y="74.3">1K</text>
<text x="89.1" y="74.3">1K</text>
<text x="122.1" y="74.3">1K</text>
<text x="155.1" y="74.3">1K</text>
<text x="188.1" y="74.3">1K</text>
<text x="221.2" y="74.3">1K</text>
<text x="70.4" y="82.1">GND</text>
<text x="102.1" y="82.1">GND</text>
<text x="135.1" y="82.1">GND</text>
<text x="168.1" y="82.1">GND</text>
<text x="201.2" y="82.1">GND</text>
<text x="234.2" y="82.1">GND</text>
<text x="161.9" y="107.5">RP1</text>
<text x="162" y="105.3">10k</text>
<text x="175.3" y="107.5">GND</text>
<text x="218.9" y="103.5">GND</text>
<text x="162" y="112.9">10k</text>
<text x="161.9" y="115.2">RP2</text>
<text x="175.3" y="115.2">GND</text>
<text x="161.9" y="122.8">RP3</text>
<text x="162" y="120.5">10k</text>
<text x="175.3" y="122.8">GND</text>
<text x="86.1" y="131.7">GND</text>
<text x="161.9" y="130.4">RP4</text>
<text x="162" y="128.1">10k</text>
<text x="175.3" y="130.4">GND</text>
<text x="86.1" y="134.2">+5V</text>
<text x="162" y="135.7">10k</text>
<text x="262.1" y="136.8">GND</text>
<text x="161.9" y="138">RP5</text>
<text x="162" y="143.4">10k</text>
<text x="175.3" y="138">GND</text>
<text x="269.5" y="139.8">PWR_FLAG</text>
<text x="161.9" y="145.6">RP6</text>
<text x="175.3" y="145.6">GND</text>
<text x="240.9" y="147.4">U1</text>
<text x="269.9" y="146.9">100</text>
<text x="270.4" y="144.4">C1</text>
<text x="273.4" y="145.4">J1</text>
<text x="161.9" y="153.3">RP7</text>
<text x="162" y="151">10k</text>
<text x="175.3" y="153.3">GND</text>
<text x="262.1" y="152">+5V</text>
</g>
<g font-size="1.8" fill="#a90000">
<text x="32.3" y="70.9">2</text>
<text x="37.8" y="68" transform="rotate(-90 37.8 68)">3</text>
<text x="66.6" y="70.9">2</text>
<text x="72.1" y="68" transform="rotate(-90 72.1 68)">3</text>
<text x="98.4" y="70.9">2</text>
<text x="103.9" y="68" transform="rotate(-90 103.9 68)">3</text>
<text x="131.4" y="70.9">2</text>
<text x="136.9" y="68" transform="rotate(-90 136.9 68)">3</text>
<text x="164.4" y="70.9">2</text>
<text x="169.9" y="68" transform="rotate(-90 169.9 68)">3</text>
<text x="197.4" y="70.9">2</text>
<text x="202.9" y="68" transform="rotate(-90 202.9 68)">3</text>
<text x="230.4" y="70.9">2</text>
<text x="236" y="68" transform="rotate(-90 236 68)">3</text>
<text x="37.8" y="75.6" transform="rotate(-90 37.8 75.6)">1</text>
<text x="72.1" y="75.6" transform="rotate(-90 72.1 75.6)">1</text>
<text x="103.9" y="75.6" transform="rotate(-90 103.9 75.6)">1</text>
<text x="136.9" y="75.6" transform="rotate(-90 136.9 75.6)">1</text>
<text x="169.9" y="75.6" transform="rotate(-90 169.9 75.6)">1</text>
<text x="202.9" y="75.6" transform="rotate(-90 202.9 75.6)">1</text>
<text x="236" y="75.6" transform="rotate(-90 236 75.6)">1</text>
</g>
<g font-size="1.8" fill="#0f0f0f">
<text x="154.9" y="106.3">M1</text>
<text x="154.9" y="114">M2</text>
<text x="218.4" y="117.8">RX</text>
<text x="154.9" y="121.6">M3</text>
<text x="218.4" y="120.3">TX</text>
<text x="154.9" y="129.2">M4</text>
<text x="218.1" y="127.9">M7</text>
<text x="218.1" y="130.5">M6</text>
<text x="264.2" y="130.5">A0</text>
<text x="94" y="135.5">3V3</text>
<text x="154.9" y="136.8">M5</text>
<text x="218.1" y="133">M5</text>
<text x="218.1" y="135.5">M4</text>
<text x="94" y="143.2">RX</text>
<text x="94" y="140.6">TX</text>
<text x="94" y="138.1">A0</text>
<text x="218.1" y="143.2">M2</text>
<text x="218.1" y="140.6">M3</text>
<text x="154.9" y="144.4">M6</text>
<text x="218.1" y="145.7">M1</text>
<text x="154.9" y="152.1">M7</text>
</g>
<g font-size="1.4" fill="#a90000">
<text x="30.2" y="28.6" transform="rotate(-90 30.2 28.6)">1</text>
<text x="32.8" y="28.6" transform="rotate(-90 32.8 28.6)">2</text>
<text x="35.3" y="28.6" transform="rotate(-90 35.3 28.6)">3</text>
<text x="64.5" y="29.8" transform="rotate(-90 64.5 29.8)">1</text>
<text x="67.1" y="29.8" transform="rotate(-90 67.1 29.8)">2</text>
<text x="69.6" y="29.8" transform="rotate(-90 69.6 29.8)">3</text>
<text x="96.3" y="29.8" transform="rotate(-90 96.3 29.8)">1</text>
<text x="98.8" y="29.8" transform="rotate(-90 98.8 29.8)">2</text>
<text x="101.3" y="29.8" transform="rotate(-90 101.3 29.8)">3</text>
<text x="129.3" y="29.8" transform="rotate(-90 129.3 29.8)">1</text>
<text x="131.8" y="29.8" transform="rotate(-90 131.8 29.8)">2</text>
<text x="134.4" y="29.8" transform="rotate(-90 134.4 29.8)">3</text>
<text x="162.3" y="29.8" transform="rotate(-90 162.3 29.8)">1</text>
<text x="164.8" y="29.8" transform="rotate(-90 164.8 29.8)">2</text>
<text x="167.4" y="29.8" transform="rotate(-90 167.4 29.8)">3</text>
<text x="195.3" y="29.8" transform="rotate(-90 195.3 29.8)">1</text>
<text x="197.9" y="29.8" transform="rotate(-90 197.9 29.8)">2</text>
<text x="200.4" y="29.8" transform="rotate(-90 200.4 29.8)">3</text>
<text x="228.3" y="29.8" transform="rotate(-90 228.3 29.8)">1</text>
<text x="230.9" y="29.8" transform="rotate(-90 230.9 29.8)">2</text>
<text x="233.4" y="29.8" transform="rotate(-90 233.4 29.8)">3</text>
<text x="30.2" y="34.2" transform="rotate(-90 30.2 34.2)">NO</text>
<text x="32.8" y="34.8" transform="rotate(-90 32.8 34.8)">COM</text>
<text x="37.8" y="34.2" transform="rotate(-90 37.8 34.2)">NC</text>
<text x="64.5" y="35.5" transform="rotate(-90 64.5 35.5)">NO</text>
<text x="72.1" y="35.5" transform="rotate(-90 72.1 35.5)">NC</text>
<text x="96.3" y="35.5" transform="rotate(-90 96.3 35.5)">NO</text>
<text x="103.9" y="35.5" transform="rotate(-90 103.9 35.5)">NC</text>
<text x="129.3" y="35.5" transform="rotate(-90 129.3 35.5)">NO</text>
<text x="136.9" y="35.5" transform="rotate(-90 136.9 35.5)">NC</text>
<text x="162.3" y="35.5" transform="rotate(-90 162.3 35.5)">NO</text>
<text x="169.9" y="35.5" transform="rotate(-90 169.9 35.5)">NC</text>
<text x="195.3" y="35.5" transform="rotate(-90 195.3 35.5)">NO</text>
<text x="202.9" y="35.5" transform="rotate(-90 202.9 35.5)">NC</text>
<text x="228.3" y="35.5" transform="rotate(-90 228.3 35.5)">NO</text>
<text x="236" y="35.5" transform="rotate(-90 236 35.5)">NC</text>
<text x="67.1" y="36" transform="rotate(-90 67.1 36)">COM</text>
<text x="98.8" y="36" transform="rotate(-90 98.8 36)">COM</text>
<text x="131.8" y="36" transform="rotate(-90 131.8 36)">COM</text>
<text x="164.8" y="36" transform="rotate(-90 164.8 36)">COM</text>
<text x="197.9" y="36" transform="rotate(-90 197.9 36)">COM</text>
<text x="230.9" y="36" transform="rotate(-90 230.9 36)">COM</text>
<text x="30.2" y="46.8" transform="rotate(-90 30.2 46.8)">A1</text>
<text x="37.8" y="46.8" transform="rotate(-90 37.8 46.8)">A2</text>
<text x="64.5" y="48" transform="rotate(-90 64.5 48)">A1</text>
<text x="72.1" y="48" transform="rotate(-90 72.1 48)">A2</text>
<text x="96.3" y="48" transform="rotate(-90 96.3 48)">A1</text>
<text x="103.9" y="48" transform="rotate(-90 103.9 48)">A2</text>
<text x="129.3" y="48" transform="rotate(-90 129.3 48)">A1</text>
<text x="136.9" y="48" transform="rotate(-90 136.9 48)">A2</text>
<text x="162.3" y="48" transform="rotate(-90 162.3 48)">A1</text>
<text x="169.9" y="48" transform="rotate(-90 169.9 48)">A2</text>
<text x="195.3" y="48" transform="rotate(-90 195.3 48)">A1</text>
<text x="202.9" y="48" transform="rotate(-90 202.9 48)">A2</text>
<text x="228.3" y="48" transform="rotate(-90 228.3 48)">A1</text>
<text x="236" y="48" transform="rotate(-90 236 48)">A2</text>
<text x="226.2" y="105.2">14</text>
<text x="226.7" y="112.8">2</text>
<text x="226.7" y="110.2">3</text>
<text x="257.2" y="110.2">4</text>
<text x="257.2" y="112.8">5</text>
<text x="226.2" y="117.9">18</text>
<text x="257.2" y="115.3">6</text>
<text x="257.2" y="117.9">8</text>
<text x="226.2" y="120.4">19</text>
<text x="226.2" y="125.5">20</text>
<text x="257.2" y="120.4">7</text>
<text x="257.2" y="122.9">9</text>
<text x="99.2" y="130.6">01</text>
<text x="226.2" y="128">21</text>
<text x="226.2" y="130.6">22</text>
<text x="257.2" y="130.6">1</text>
<text x="99.2" y="133.1">02</text>
<text x="99.2" y="135.6">03</text>
<text x="226.2" y="133.1">23</text>
<text x="226.2" y="135.6">26</text>
<text x="256.7" y="135.6">12</text>
<text x="99.2" y="138.2">04</text>
<text x="99.2" y="140.7">05</text>
<text x="99.2" y="143.3">06</text>
<text x="226.2" y="138.2">27</text>
<text x="226.2" y="140.7">28</text>
<text x="226.2" y="143.3">29</text>
<text x="256.7" y="140.7">13</text>
<text x="266.1" y="143.3">1</text>
<text x="226.2" y="145.8">30</text>
<text x="256.7" y="145.8">15</text>
<text x="266.1" y="145.8">2</text>
<text x="226.2" y="150.9">11</text>
<text x="226.2" y="150.9">16</text>
</g>
<g font-size="1.4" fill="#006464">
<text x="31.2" y="24.4" transform="rotate(-90 31.2 24.4)">1</text>
<text x="33.8" y="24.4" transform="rotate(-90 33.8 24.4)">2</text>
<text x="36.3" y="24.4" transform="rotate(-90 36.3 24.4)">3</text>
<text x="65.5" y="25.7" transform="rotate(-90 65.5 25.7)">1</text>
<text x="68" y="25.7" transform="rotate(-90 68 25.7)">2</text>
<text x="70.6" y="25.7" transform="rotate(-90 70.6 25.7)">3</text>
<text x="97.3" y="25.7" transform="rotate(-90 97.3 25.7)">1</text>
<text x="99.8" y="25.7" transform="rotate(-90 99.8 25.7)">2</text>
<text x="102.3" y="25.7" transform="rotate(-90 102.3 25.7)">3</text>
<text x="130.3" y="25.7" transform="rotate(-90 130.3 25.7)">1</text>
<text x="132.8" y="25.7" transform="rotate(-90 132.8 25.7)">2</text>
<text x="135.4" y="25.7" transform="rotate(-90 135.4 25.7)">3</text>
<text x="163.3" y="25.7" transform="rotate(-90 163.3 25.7)">1</text>
<text x="165.8" y="25.7" transform="rotate(-90 165.8 25.7)">2</text>
<text x="168.4" y="25.7" transform="rotate(-90 168.4 25.7)">3</text>
<text x="196.3" y="25.7" transform="rotate(-90 196.3 25.7)">1</text>
<text x="198.9" y="25.7" transform="rotate(-90 198.9 25.7)">2</text>
<text x="201.4" y="25.7" transform="rotate(-90 201.4 25.7)">3</text>
<text x="229.3" y="25.7" transform="rotate(-90 229.3 25.7)">1</text>
<text x="231.9" y="25.7" transform="rotate(-90 231.9 25.7)">2</text>
<text x="234.4" y="25.7" transform="rotate(-90 234.4 25.7)">3</text>
<text x="230.9" y="106.1">GND</text>
<text x="230.9" y="113.8">RSV1</text>
<text x="230.9" y="111.2">RSV2</text>
<text x="251" y="111.2">SD3</text>
<text x="251" y="113.8">SD2</text>
<text x="230.9" y="118.8">TX</text>
<text x="251" y="116.3">SD1</text>
<text x="251" y="118.8">SD0</text>
<text x="230.9" y="121.4">RX</text>
<text x="250.8" y="121.4">CMD</text>
<text x="251.1" y="123.9">CLK</text>
<text x="103.9" y="131.5">01</text>
<text x="230.9" y="126.5">D8</text>
<text x="230.9" y="129">D7</text>
<text x="230.9" y="131.5">D6</text>
<text x="252.2" y="131.5">A0</text>
<text x="103.9" y="134.1">02</text>
<text x="103.9" y="136.6">03</text>
<text x="230.9" y="134.1">D5</text>
<text x="230.9" y="136.6">D4</text>
<text x="252" y="136.6">EN</text>
<text x="103.9" y="139.2">04</text>
<text x="103.9" y="141.7">05</text>
<text x="230.9" y="139.2">D3</text>
<text x="230.9" y="141.7">D2</text>
<text x="251.2" y="141.7">RST</text>
<text x="103.9" y="144.2">06</text>
<text x="230.9" y="144.2">D1</text>
<text x="230.9" y="146.8">D0</text>
<text x="251.6" y="146.8">VIN</text>
<text x="270.3" y="144.2">1</text>
<text x="270.3" y="146.8">2</text>
<text x="230.9" y="151.9">3V3</text>
</g>
<g font-size=".9" fill="#0f0f0f">
<text x="16.5" y="70.9">M1</text>
<text x="221" y="151">3V3</text>
</g>
<g font-size=".7" fill="#0f0f0f">
<text x="50.6" y="71">M2</text>
<text x="82.5" y="71">M3</text>
<text x="115.6" y="71">M4</text>
<text x="148.6" y="71">M5</text>
<text x="181.6" y="71">M6</text>
<text x="215.9" y="71">M7</text>
</g>
</svg>
